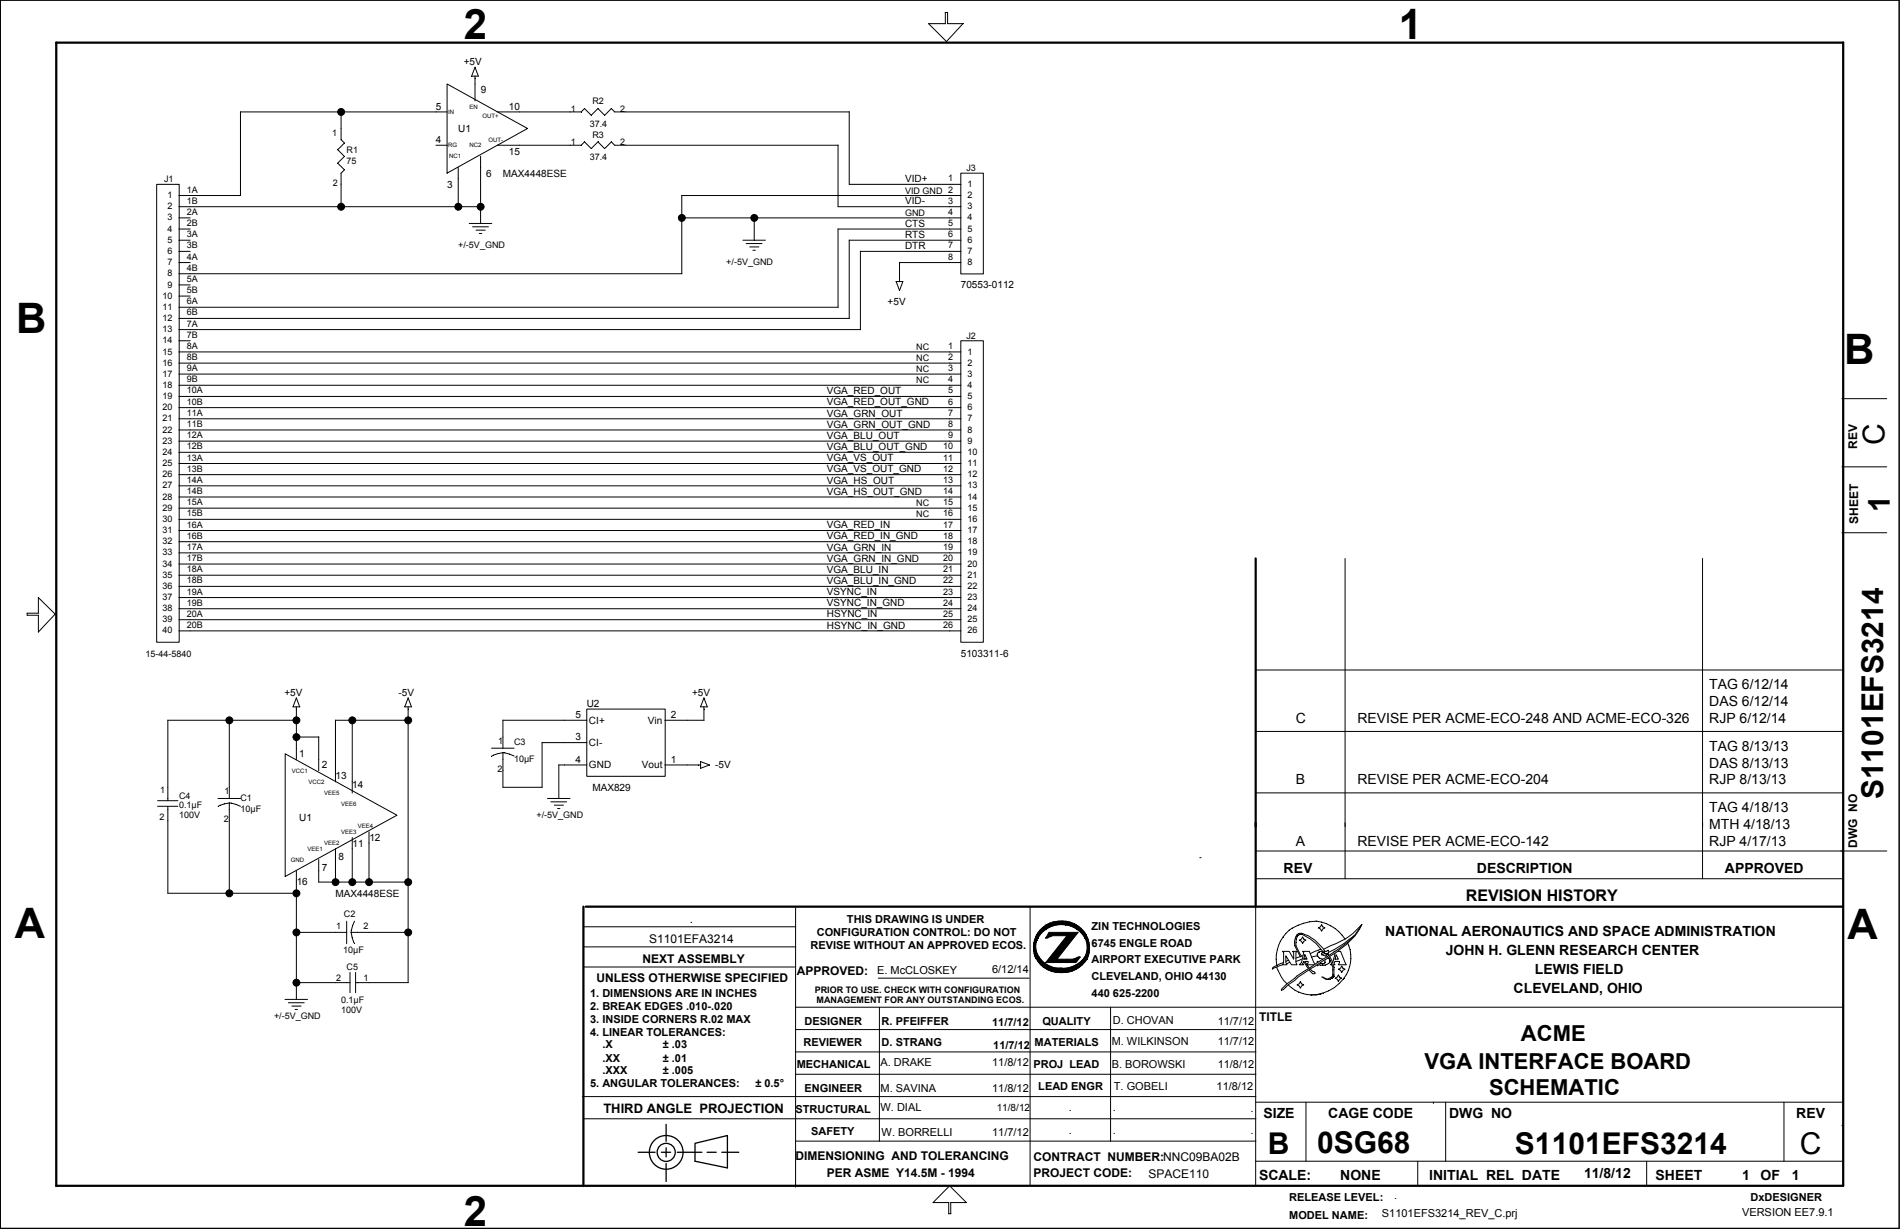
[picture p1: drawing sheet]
<svg xmlns="http://www.w3.org/2000/svg" width="432mm" height="279mm" viewBox="0 0 432 279" stroke-linecap="round" stroke-linejoin="round" font-family="sans-serif">
<g fill="none" stroke="#000" stroke-width=".23">
<path d="M.1 0h431.5v279.3h-431.5zM101.6 19.1l18.3 10.1-18.3 10.2zM107.9 17.3v5.6M108.7 17.3l-.8-2-.7 2h1.6M215.3 2.8v2.6h3.6l-3.8 4-4.1-4h3.8v-2.6h.5M54.7 25.4h46.9M54.7 25.4v19M77.5 25.4v6.4M77.5 39.3v7.7M77.5 31.7l.8 .8-1.5 1.5 1.5 1.6-1.5 1.5 1.5 1.5-.8 .8M99.1 33h2.5M104.1 38.1v8.9"/>
<path d="M109.2 35.5v15.3M113 25.4h19.1l.7-.7 1.6 1.5 1.5-1.5 1.5 1.5 1.5-1.5 .8 .7M113 33h19.1l.7-.7 1.6 1.5 1.5-1.5 1.5 1.5 1.5-1.5 .8 .7M139.7 25.4h53.3M139.7 33h50.8M190.5 33v14h27.9M193 25.4v16.5h25.4M218.4 39.4h5.1v22.9h-5.1zM35.6 41.9h5.1v104.1h-5.1zM40.6 44.4h14.1M40.6 47h68.7M40.6 49.5h2.6"/>
<path d="M40.6 52.1h2.6M40.6 54.6h2.6M40.6 57.1h2.6M40.6 59.7h2.6M106.6 50.8h5.2M107.4 51.6h3.6M108.2 52.3h2.1M108.9 53.1h.6M154.9 49.5h63.5M168.8 54.6h5.1M169.6 55.4h3.6M170.4 56.1h2.1"/>
<path d="M171.1 56.9h.6M171.4 49.5v5.1M193 54.6h25.4M193 54.6v17.8M195.5 57.1h22.9M195.5 57.1l.1 17.8h-155M204.4 59.6v4.5M204.4 59.7h14M218.4 44.4h-63.5v17.8M218.4 52.1h-27.9v17.7M40.6 62.2h114.4M40.6 64.8h2.6"/>
<path d="M40.6 67.3h2.6M40.6 69.8h149.9M40.6 72.4h152.4M40.6 77.5h2.6M203.6 64h1.6l-.8 2-.7-2M218.4 77.5h5.1v68.5h-5.1zM40.6 80h177.8M40.6 82.5h177.8M40.6 85h177.8M40.6 87.6h177.8M40.6 90.1h177.8M40.6 92.7h177.8"/>
<path d="M40.6 95.2h177.8M40.6 97.7h177.8M418.6 90.6h10.2M40.6 100.3h177.8M40.6 102.8h177.8M40.6 105.4h177.8M40.6 107.9h177.8M40.6 110.4h177.8M40.6 113h177.8M40.6 115.5h177.8M40.6 118.1h177.8M418.6 106.1h10.2"/>
<path d="M6.1 139.4h2.6v-3.6l3.8 3.8-3.8 4.1M6.2 139.9h2.6M6.2 139.4v.5M8.7 139.9v3.8M40.6 120.6h177.8M40.6 123.1h177.8M40.6 125.7h177.8M40.6 128.2h177.8M40.6 130.8h177.8M40.6 133.3h177.8M40.6 135.8h177.8M40.6 138.4h177.8"/>
<path d="M305.7 127v72.8M386.9 127v72.8M418.6 121.1h10.2M40.6 140.9h177.8M40.6 143.4h177.8M285.3 152.3h133.6M38.1 163.7h29.3M38.1 163.7v18.3M52.1 163.7v17.9M64.8 171.4l25.4 13.9-25.4 14zM67.4 160.7v12M67.4 167.6h5.1"/>
<path d="M68.1 160.7l-.7-2-.8 2h1.6M72.4 167.5v7.7M76.2 163.7v14.1M76.2 163.7h16.6M80.1 163.7v16.6M92.8 160.7v62.7h-12M93.5 160.7l-.7-2-.8 2h1.6M111.7 170.1h5.1M111.8 171.9a4.6 4.6 0 0 1 5 0M114.3 163.7h19.1M114.3 163.7v6.4M114.3 171.1v7.9h8.9"/>
<path d="M127 173.9h6.4M127 173.9v7.6M133.3 161.2h17.9v15.3h-17.9zM133.4 168.8h-10.2v10.2M151.1 173.9h8.2M159.2 174.7l2-.8-2-.8v1.6M160 160.7v3h-8.9M160.7 160.7l-.7-2-.8 2h1.6M285.4 166.3h133.5M35.8 183.3h4.6M35.8 182h4.6M38.1 183.3v19.8h29.3"/>
<path d="M49.5 181.5h5.2M49.6 183.3a4.6 4.6 0 0 1 5.1 0M52.1 182.5v20.6M67.4 198v29.2M72.4 195.4v5.1h20.4M76.2 192.9v7.6M80.1 190.4v10.1M83.9 189.1v11.4M124.4 181.5h5.1M125.2 182.3h3.6M126 183h2.1M126.7 183.8h.6"/>
<path d="M272.7 195h.3M285.3 193.5h143.5M285.3 180.3h133.6M285.4 199.8h133.3M67.4 212h11.4M78.8 209.4v5.1M79.8 212h13M80.6 209.4a4.6 4.6 0 0 0 0 5.1M132.6 219.8h48M132.6 215.3h48.2M132.6 210.7h48.2M180.8 206.4v63.5"/>
<path d="M234.1 206.1v63.5M235.1 216.8v.5l.5 .5M238.2 213l-.5 .2h.5M238.2 218.6l-.5 .2M238.4 212h6.6l-4.8 6.1h3.8l1-.5h.5l-1 1.2h-6.8l4.8-6.1h-3.3l-1.5 .5zM238.4 212l-.2 .5M240.5 210.2h1.3M241.2 209.4a6 6 0 0 1 5.5 9.2 7 7 0 0 1-11.3-.8 6 6 0 0 1 5.8-8.4M244.2 218.3h.3M244.8 212l-.3 .2M246.3 212l.2 .2M246.5 212v.3"/>
<path d="M247.1 215.2a4.9 4.9 0 0 1-5.8 4.9 5.1 5.1 0 0 1-5.6-6.4 6.1 6.1 0 0 1 5.7-3.5 6.1 6.1 0 0 1 5.5 3.8l.2 1.2M285.4 206.1v63.5M290.2 219.8v.3a9.2 9.2 0 0 0 2.3 3.5M291.7 216.5l-.2-.2h1.5l1 1.8v-1.6l-.2-.2h1l-.3 .2v2.3l.3 .5h-1.3l-1.3-2v1.5l.3 .5h-1l.2-.5M291.7 218.8l-2.3 1-.2 .5 .2-.2 2.1-.8M291.7 216.5v2.3M292.7 218.3l-.5 .3M293 218.8l-.5 .3M294.2 214.5l.1 .5 1.2 2.6M294.5 215l1.3 2.3M294.5 215.1l.3-2.1a1.02 1.02 0 0 1 1.2-.5l1.8 1 1.3 1 1.5 1.8M295.4 212.2h.3a9.6 9.6 0 0 1 5.4 4.1"/>
<path d="M295.4 212.2a1.3 1.3 0 0 0-1.1 1.2l-.1 1.1M295.8 218.1l-1.3 .5M296 217.3l-1.5 .5M296 213l.3 .5 .5 .2-.5 .3-.3 .5-.2-.5-.5-.3 .5-.2zM296.5 217l.6 1.1h-.8zM296.8 217.8l-.5 .3M298.6 219.3h-1.5l.2-.7h-.8l1.1 1.5M298.8 219.1l-.2-.3-1-2.5h-1.6l.3 .2-.5 2.3-.5 .5h1l-.3-.2 .3-.5 1 1.5M299 209.4a9.1 9.1 0 0 1 6.7 4.1M299.1 209.4a10.2 10.2 0 0 0-6.9 2.8 8.6 8.6 0 0 0-2 7.4M299.3 219.3v.3l.5-.3 1.1 .2M299.3 217.3l-1.2 .3"/>
<path d="M299.6 218.6h-.3v.2M299.6 210.9l.5-.2 .3-.5 .2 .5 .5 .2-.5 .3-.2 .5-.3-.5zM300.1 215.8l-2.3 1M300.4 217l1 .3v.3M300.5 216.5h.4l.2 .3M300.6 216.5l-.2 .5M300.6 218.1a1.38 1.38 0 0 1-1.3-1.1l.3-.5 .3-.2h1.5l.5-.3v1l-.3-.2 1.3 2M301.1 218.3a.57 .57 0 0 1-.2 .8 .57 .57 0 0 1-.8-.3M301.1 216.8l-.7 .2M301.1 216.8l.3 .1M301.4 216.8v.2l1.2 2.1M301.6 217.6l-6.8 4.3-2.3 1.7-1.3 1.3v.3l1-.8a51.7 51.7 0 0 1 9.8-6.6 .9 .9 0 0 1 .1 1.1 .9 .9 0 0 1-.9 .5l-.3 .1"/>
<path d="M302.6 219.1l-.2 .2h.2l.3 .5v1.9M303.1 216.3h.3M303.4 216.8l-.5 2-.3 .3M303.7 217l.5 1.1h-.8zM303.9 216.3h.8l1.2 3h-1.7l.2-.7h-1l-.3 .5 .3 .2h-.5l.2 .5v2.1a1.68 1.68 0 0 1-2.5 .2M305.7 213.5l-4.8 2.3M306.2 214.2a8.2 8.2 0 0 1-4.2 11.1l-2.7 .8-1.5 .1M307.7 212.7l-1.5 1.5-4.3 3.1M309.5 210.2l-.5 .5a13.2 13.2 0 0 1-3.3 2.8M309.5 210.2l-2 2.8a26.7 26.7 0 0 1-5.6 3.5M309.5 210.2a12.2 12.2 0 0 1-4.6 5.3l-2.8 2.1M64.8 227.2h5.1"/>
<path d="M65.5 228h3.6M66.3 228.7h2.1M67.1 229.5h.5M67.4 223.4h12.1M79.5 221.1v4.6M80.8 221.1v4.6M180.8 229h237.9M180.8 239.1h104.6M180.8 234.1h104.6M199.6 222.4h34.3M199.9 229v30.5M252.4 229v30.5"/>
<path d="M292.7 223.9a8.1 8.1 0 0 0 6.4 2.3M294.8 223.9l.5-.3 .2-.5 .3 .5 .5 .3-.5 .3-.3 .5-.2-.5zM297.8 220.3l1 .8v.3a1.66 1.66 0 0 1-1.2-.8M300.4 225.9l-1.3 .3M302.9 221.7l-.2 .4-1.1 .5-1.2-.5M303.4 222.4l.5-.3 .3-.5 .2 .5 .5 .3-.5 .2-.2 .5-.3-.5zM304.2 220.3l.5-.2 .2-.5 .3 .5 .5 .2-.5 .3-.3 .5-.2-.5zM132.3 249.3h153.1M132.6 254.3h152.8M180.8 259.4h104.6M180.8 244.2h104.6M285.4 250.6h133.3"/>
<path d="M296.8 250.6v13.4M325.8 250.6v.3M328.5 250.6v13.4M405.4 250.6v13.4M418.6 255.9h.3M215.6 273.4v2.5h.5M215.6 273.4h-3.6l3.8-3.8 3.8 3.8h-3.5M216.1 273.3v2.6M285.4 264h133.3M322.2 264v5.6M374.2 264v5.6M431.6 279.2v-279.2h-431.5v279.2h431.5"/>
<circle cx="77.5" cy="25.5" r=".78"/>
<circle cx="77.5" cy="47" r=".78"/>
<circle cx="104.2" cy="47" r=".78"/>
<circle cx="109.2" cy="47" r=".78"/>
<circle cx="155" cy="49.5" r=".78"/>
<circle cx="171.4" cy="49.5" r=".78"/>
<circle cx="52.1" cy="163.8" r=".78"/>
<circle cx="67.4" cy="167.6" r=".78"/>
<circle cx="67.4" cy="163.8" r=".78"/>
<circle cx="80.1" cy="163.8" r=".78"/>
<circle cx="92.8" cy="163.8" r=".78"/>
<circle cx="52.1" cy="203.1" r=".78"/>
<circle cx="67.4" cy="203.1" r=".78"/>
<circle cx="67.4" cy="212" r=".78"/>
<circle cx="76.3" cy="200.5" r=".78"/>
<circle cx="80.1" cy="200.5" r=".78"/>
<circle cx="83.9" cy="200.5" r=".78"/>
<circle cx="92.8" cy="200.5" r=".78"/>
<circle cx="92.8" cy="212" r=".78"/>
<circle cx="67.4" cy="223.4" r=".78"/>
</g>
<g fill="none" stroke="#000" stroke-width=".51">
<path d="M12.7 9.7h406.2M12.8 9.7v259.9M418.9 9.7v259.9h-406.2M285.4 127v79.2M132.6 206.1v63.5M133.1 206.1h285.6M235.1 215.5l.5 1.8M235.4 213.5a5.6 5.6 0 0 0 2 6.3M236.4 212.2l-.6 .8-.5 1-.2 1.6M238.7 212.2h5.8l-4.8 6.1h4.1l1.2-.5-.5 .8h-6.3l4.8-6.1h-3.8l-1 .5zM240.6 209.5a6.5 6.5 0 0 1 5.7 2.5M240.7 209.5l-.7 .2"/>
<path d="M246 212a5.1 5.1 0 0 1 .8 6.1M246.8 213.2a4.5 4.5 0 0 1-.3 4.6"/>
</g>
<path d="M235.1 216a6 6 0 0 0 6.2 4.3M235.6 213l-.2 .7M235.6 213a6.6 6.6 0 0 1 11.5 .5M236.1 218.6a6.3 6.3 0 0 0 5.6 2.3M238.9 218.1l4.6-5.6h.3l-4.6 5.8h-.5M240.2 209.7a5.7 5.7 0 0 0-4.6 3.3M246.8 217.8a5.7 5.7 0 0 1-4.8 3.1M246.8 217.6a6.6 6.6 0 0 1-6.1 2.7M241.7 220.9h-.1" fill="none" stroke="#000" stroke-width=".63"/>
<g fill="none" stroke="#000" stroke-width=".3">
<path d="M245.3 217.6l-.3 .2M151.4 255.6v3.9M157.9 259.9l7.4-1.8v7.4l-7.4-1.5zM145 262h3.9M150.3 262h2.1M151.4 260.9v2.1M151.4 264.5v4.1M153.9 262h5.6M160.7 262h2.1M164 262h3.9"/>
<circle cx="151.4" cy="262" r="2.06"/>
<circle cx="151.4" cy="262" r="3.8"/>
</g>
<g fill="#000">
<circle cx="77.5" cy="25.4" r=".8"/>
<circle cx="77.5" cy="47" r=".8"/>
<circle cx="104.1" cy="47" r=".8"/>
<circle cx="109.2" cy="47" r=".8"/>
<circle cx="154.9" cy="49.5" r=".8"/>
<circle cx="171.4" cy="49.5" r=".8"/>
<circle cx="52.1" cy="163.7" r=".8"/>
<circle cx="67.4" cy="167.6" r=".8"/>
<circle cx="67.4" cy="163.7" r=".8"/>
<circle cx="80.1" cy="163.7" r=".8"/>
<circle cx="92.8" cy="163.7" r=".8"/>
<circle cx="52.1" cy="203.1" r=".8"/>
<circle cx="67.4" cy="203.1" r=".8"/>
<circle cx="67.4" cy="212" r=".8"/>
<circle cx="76.2" cy="200.5" r=".8"/>
<circle cx="80.1" cy="200.5" r=".8"/>
<circle cx="83.9" cy="200.5" r=".8"/>
<circle cx="92.8" cy="212" r=".8"/>
<circle cx="92.8" cy="200.5" r=".8"/>
<circle cx="67.4" cy="223.4" r=".8"/>
</g>
<g font-size="9.5">
<text x="105.4" y="9">2</text>
<text x="317.9" y="9">1</text>
<text x="3.6" y="75.7">B</text>
<text x="419.1" y="82.8">B</text>
<text x="3.4" y="213.3">A</text>
<text x="419.9" y="213.5">A</text>
<text x="105.4" y="278.8">2</text>
</g>
<g font-size="6.8">
<text x="428.2" y="101.2" transform="rotate(-90 428.2 101.2)">C</text>
<text x="429.5" y="116.3" transform="rotate(-90 429.5 116.3)">1</text>
<text x="428" y="181.7" transform="rotate(-90 428 181.7)">S1101EFS3214</text>
<text x="288.2" y="262.3">B</text>
<text x="299.3" y="262.1">0SG68</text>
<text x="344.3" y="262.3">S1101EFS3214</text>
<text x="409.1" y="262.3">C</text>
</g>
<g font-size="5">
<text x="345.7" y="236.8">ACME</text>
<text x="323.8" y="243.1">VGA INTERFACE BOARD</text>
<text x="338.4" y="249">SCHEMATIC</text>
</g>
<text font-size="3.6" x="333.1" y="204.8">REVISION HISTORY</text>
<g font-size="3.2">
<text x="388.5" y="160.5">DAS 6/12/14</text>
<text x="388.5" y="156.7">TAG 6/12/14</text>
<text x="294.5" y="164.3">C</text>
<text x="308.5" y="164.3">REVISE PER ACME-ECO-248 AND ACME-ECO-326</text>
<text x="388.5" y="164.3">RJP 6/12/14</text>
<text x="388.5" y="170.7">TAG 8/13/13</text>
<text x="294.5" y="178.3">B</text>
<text x="308.5" y="178.3">REVISE PER ACME-ECO-204</text>
<text x="388.4" y="178.3">RJP 8/13/13</text>
<text x="388.5" y="174.5">DAS 8/13/13</text>
<text x="388.5" y="184.7">TAG 4/18/13</text>
<text x="388.5" y="188.5">MTH 4/18/13</text>
<text x="294.5" y="192.3">A</text>
<text x="308.5" y="192.3">REVISE PER ACME-ECO-142</text>
<text x="388.4" y="192.3">RJP 4/17/13</text>
<text x="291.7" y="198.5">REV</text>
<text x="335.7" y="198.5">DESCRIPTION</text>
<text x="392" y="198.5">APPROVED</text>
<text x="314.8" y="212.8">NATIONAL AERONAUTICS AND SPACE ADMINISTRATION</text>
<text x="328.5" y="217.1">JOHN H. GLENN RESEARCH CENTER</text>
<text x="348.8" y="221.4">LEWIS FIELD</text>
<text x="344" y="225.7">CLEVELAND, OHIO</text>
<text x="287.1" y="254.1">SIZE</text>
<text x="301.9" y="254.1">CAGE CODE</text>
<text x="329.3" y="254.1">DWG NO</text>
<text x="408.2" y="254.1">REV</text>
<text x="286.1" y="268.4">SCALE:</text>
<text x="304.6" y="268.4">NONE</text>
<text x="324.8" y="268.4">INITIAL REL DATE</text>
<text x="360" y="267.8">11/8/12</text>
<text x="376.3" y="268.4">SHEET</text>
<text x="395.9" y="268.4">1</text>
<text x="400.1" y="268.4">OF</text>
<text x="407.2" y="268.4">1</text>
</g>
<text font-size="3" x="137.1" y="253">THIRD ANGLE PROJECTION</text>
<g font-size="2.7">
<text x="422.1" y="102.1" transform="rotate(-90 422.1 102.1)">REV</text>
<text x="422.3" y="119.1" transform="rotate(-90 422.3 119.1)">SHEET</text>
<text x="422.1" y="192.7" transform="rotate(-90 422.1 192.7)">DWG NO</text>
<text x="156.8" y="209.8">.</text>
<text x="147.5" y="214.4">S1101EFA3214</text>
<text x="146" y="218.9">NEXT ASSEMBLY</text>
<text x="181.1" y="221.7">APPROVED:</text>
<text x="135.6" y="223.3">UNLESS OTHERWISE SPECIFIED</text>
<text x="286.1" y="232.2">TITLE</text>
<text x="180.8" y="263.6">DIMENSIONING AND TOLERANCING</text>
<text x="234.9" y="263.9">CONTRACT NUMBER:NNC09BA02B</text>
<text x="187.9" y="267.7">PER ASME Y14.5M - 1994</text>
<text x="234.9" y="267.7">PROJECT CODE:</text>
<text x="261" y="267.7">SPACE110</text>
</g>
<g font-size="2.5">
<text x="192.5" y="209.9">THIS DRAWING IS UNDER</text>
<text x="184.2" y="215.7">REVISE WITHOUT AN APPROVED ECOS.</text>
<text x="185.6" y="212.7">CONFIGURATION CONTROL: DO NOT</text>
<text x="248.1" y="211.4">ZIN TECHNOLOGIES</text>
<text x="248.1" y="215.2">6745 ENGLE ROAD</text>
<text x="199.3" y="221.3">E. McCLOSKEY</text>
<text x="225.5" y="221.2">6/12/14</text>
<text x="248.1" y="219">AIRPORT EXECUTIVE PARK</text>
<text x="134.1" y="226.7">1. DIMENSIONS ARE IN INCHES</text>
<text x="248.1" y="222.8">CLEVELAND, OHIO 44130</text>
<text x="248.1" y="226.7">440 625-2200</text>
<text x="134.1" y="232.5">3. INSIDE CORNERS R.02 MAX</text>
<text x="134.1" y="229.7">2. BREAK EDGES .010-.020</text>
<text x="182.8" y="233">DESIGNER</text>
<text x="200.4" y="233">R. PFEIFFER</text>
<text x="225.5" y="233.3">11/7/12</text>
<text x="236.9" y="233">QUALITY</text>
<text x="252.9" y="232.7">D. CHOVAN</text>
<text x="276.7" y="233">11/7/12</text>
<text x="134.1" y="235.5">4. LINEAR TOLERANCES:</text>
<text x="136.9" y="238.3">.X</text>
<text x="150.6" y="238.3">± .03</text>
<text x="182.6" y="237.8">REVIEWER</text>
<text x="200.4" y="237.8">D. STRANG</text>
<text x="225.7" y="238.6">11/7/12</text>
<text x="235.1" y="237.8">MATERIALS</text>
<text x="252.6" y="237.6">M. WILKINSON</text>
<text x="276.7" y="237.6">11/7/12</text>
<text x="136.9" y="244.2">.XXX</text>
<text x="136.9" y="241.4">.XX</text>
<text x="150.6" y="244.2">± .005</text>
<text x="150.6" y="241.4">± .01</text>
<text x="181.1" y="242.9">MECHANICAL</text>
<text x="200.1" y="242.4">A. DRAKE</text>
<text x="225.5" y="242.4">11/8/12</text>
<text x="234.9" y="242.9">PROJ LEAD</text>
<text x="252.6" y="242.9">B. BOROWSKI</text>
<text x="276.7" y="242.9">11/8/12</text>
<text x="134.1" y="247.2">5. ANGULAR TOLERANCES:</text>
<text x="171.7" y="247.2">± 0.5°</text>
<text x="182.8" y="248.2">ENGINEER</text>
<text x="200.1" y="248.2">M. SAVINA</text>
<text x="225.5" y="248.2">11/8/12</text>
<text x="236" y="247.7">LEAD ENGR</text>
<text x="253.2" y="247.7">T. GOBELI</text>
<text x="276.5" y="247.7">11/8/12</text>
<text x="180.8" y="253">STRUCTURAL</text>
<text x="200.1" y="252.6">W. DIAL</text>
<text x="242.9" y="252.6">.</text>
<text x="242.9" y="257.9">.</text>
<text x="252.9" y="252.6">.</text>
<text x="252.9" y="257.9">.</text>
<text x="284.2" y="252.8">.</text>
<text x="284.2" y="257.9">.</text>
<text x="184.4" y="258.1">SAFETY</text>
<text x="200.4" y="258.4">W. BORRELLI</text>
<text x="225.5" y="258.4">11/7/12</text>
<text x="293" y="273.1">RELEASE LEVEL:</text>
<text x="316.9" y="272.6">.</text>
<text x="397.8" y="273.1">DxDESIGNER</text>
<text x="293" y="277.2">MODEL NAME:</text>
<text x="314.1" y="276.6">S1101EFS3214_REV_C.prj</text>
<text x="395.9" y="276.4">VERSION EE7.9.1</text>
</g>
<g font-size="2.3">
<text x="105.4" y="14.8">+5V</text>
<text x="109.3" y="21.1">9</text>
<text x="99.1" y="24.9">5</text>
<text x="104.1" y="30">U1</text>
<text x="115.7" y="24.9">10</text>
<text x="99.1" y="32.5">4</text>
<text x="115.7" y="35.3">15</text>
<text x="110.5" y="40.1">6</text>
<text x="114.3" y="40.1">MAX4448ESE</text>
<text x="205.7" y="41.4">VID+</text>
<text x="101.6" y="42.7">3</text>
<text x="205.7" y="46.5">VID-</text>
<text x="205.7" y="51.6">CTS</text>
<text x="205.7" y="54.1">RTS</text>
<text x="205.7" y="56.6">DTR</text>
<text x="218.4" y="65.5">70553-0112</text>
<text x="201.7" y="69.3">+5V</text>
<text x="187.9" y="89.6">VGA_RED_OUT</text>
<text x="187.9" y="92.2">VGA_RED_OUT_GND</text>
<text x="187.9" y="94.7">VGA_GRN_OUT</text>
<text x="187.9" y="97.2">VGA_GRN_OUT_GND</text>
<text x="187.9" y="99.8">VGA_BLU_OUT</text>
<text x="187.9" y="102.3">VGA_BLU_OUT_GND</text>
<text x="187.9" y="104.9">VGA_VS_OUT</text>
<text x="187.9" y="107.4">VGA_VS_OUT_GND</text>
<text x="187.9" y="109.9">VGA_HS_OUT</text>
<text x="187.9" y="112.5">VGA_HS_OUT_GND</text>
<text x="187.9" y="120.1">VGA_RED_IN</text>
<text x="187.9" y="122.6">VGA_RED_IN_GND</text>
<text x="187.9" y="125.2">VGA_GRN_IN</text>
<text x="187.9" y="127.7">VGA_GRN_IN_GND</text>
<text x="187.9" y="130.3">VGA_BLU_IN</text>
<text x="187.9" y="132.8">VGA_BLU_IN_GND</text>
<text x="187.9" y="135.3">VSYNC_IN</text>
<text x="187.9" y="137.9">VSYNC_IN_GND</text>
<text x="187.9" y="140.4">HSYNC_IN</text>
<text x="187.9" y="142.9">HSYNC_IN_GND</text>
<text x="218.4" y="149.3">5103311-6</text>
<text x="64.6" y="158.2">+5V</text>
<text x="90.6" y="158.2">-5V</text>
<text x="133.3" y="160.7">U2</text>
<text x="157.3" y="158.2">+5V</text>
<text x="130.8" y="163.2">5</text>
<text x="133.9" y="164.5">CI+</text>
<text x="147.2" y="164.5">Vin</text>
<text x="152.4" y="163.2">2</text>
<text x="68" y="172.1">1</text>
<text x="130.8" y="173.4">4</text>
<text x="130.8" y="168.3">3</text>
<text x="133.9" y="169.6">CI-</text>
<text x="152.4" y="173.4">1</text>
<text x="73.1" y="174.7">2</text>
<text x="76.2" y="177.2">13</text>
<text x="80.1" y="179.1">14</text>
<text x="133.9" y="174.7">GND</text>
<text x="134.6" y="179.7">MAX829</text>
<text x="145.9" y="174.7">Vout</text>
<text x="162.5" y="174.7">-5V</text>
<text x="68" y="186.7">U1</text>
<text x="83.9" y="191.2">12</text>
<text x="76.9" y="195.6">8</text>
<text x="80.1" y="192.4">11</text>
<text x="67.4" y="201.3">16</text>
<text x="73.1" y="198.1">7</text>
<text x="76.2" y="203.8">MAX4448ESE</text>
<text x="226.5" y="252.6">11/8/12</text>
</g>
<g font-size="2">
<text x="134.6" y="23.7">R2</text>
<text x="129.7" y="25.4">1</text>
<text x="134" y="28.8">37.4</text>
<text x="141" y="25.4">2</text>
<text x="75.5" y="30.8">1</text>
<text x="78.8" y="34.8">R1</text>
<text x="129.7" y="32.9">1</text>
<text x="134.6" y="31.3">R3</text>
<text x="141" y="32.9">2</text>
<text x="37.3" y="41.4">J1</text>
<text x="78.8" y="37.4">75</text>
<text x="134" y="36.4">37.4</text>
<text x="215.5" y="41.2">1</text>
<text x="219.6" y="38.9">J3</text>
<text x="38.1" y="47.6">2</text>
<text x="38.1" y="45">1</text>
<text x="42.5" y="46.3">1B</text>
<text x="42.5" y="43.8">1A</text>
<text x="75.6" y="42.2">2</text>
<text x="205.7" y="44">VID GND 2</text>
<text x="215.5" y="46.3">3</text>
<text x="219.9" y="42.5">1</text>
<text x="219.9" y="45">2</text>
<text x="219.9" y="47.6">3</text>
<text x="38.1" y="50.1">3</text>
<text x="38.1" y="52.7">4</text>
<text x="42.5" y="53.9">3A</text>
<text x="42.5" y="51.4">2B</text>
<text x="42.5" y="48.9">2A</text>
<text x="205.7" y="49.1">GND</text>
<text x="215.5" y="53.9">6</text>
<text x="215.5" y="51.4">5</text>
<text x="215.5" y="48.9">4</text>
<text x="219.9" y="50.1">4</text>
<text x="219.9" y="52.7">5</text>
<text x="38.1" y="55.2">5</text>
<text x="38.1" y="57.7">6</text>
<text x="42.5" y="59">4A</text>
<text x="42.5" y="56.5">3B</text>
<text x="104.1" y="56.4">+/-5V_GND</text>
<text x="215.5" y="59">8</text>
<text x="215.5" y="56.5">7</text>
<text x="219.9" y="55.2">6</text>
<text x="219.9" y="57.7">7</text>
<text x="38.1" y="60.3">7</text>
<text x="38.1" y="62.8">8</text>
<text x="38.1" y="65.4">9</text>
<text x="42.5" y="64.1">5A</text>
<text x="42.5" y="61.6">4B</text>
<text x="165.1" y="60.2">+/-5V_GND</text>
<text x="219.9" y="60.3">8</text>
<text x="37" y="67.9">10</text>
<text x="37" y="70.4">11</text>
<text x="42.5" y="71.7">6B</text>
<text x="42.5" y="69.2">6A</text>
<text x="42.5" y="66.6">5B</text>
<text x="37" y="73">12</text>
<text x="37" y="75.5">13</text>
<text x="42.5" y="76.8">7B</text>
<text x="42.5" y="74.3">7A</text>
<text x="219.6" y="77">J2</text>
<text x="37" y="78.1">14</text>
<text x="37" y="80.6">15</text>
<text x="37" y="83.1">16</text>
<text x="42.5" y="81.9">8B</text>
<text x="42.5" y="79.3">8A</text>
<text x="208.2" y="79.6">NC</text>
<text x="208.2" y="82.1">NC</text>
<text x="215.5" y="81.9">2</text>
<text x="215.5" y="79.3">1</text>
<text x="219.9" y="80.6">1</text>
<text x="219.9" y="83.1">2</text>
<text x="37" y="85.6">17</text>
<text x="37" y="88.2">18</text>
<text x="42.5" y="89.5">10A</text>
<text x="42.5" y="86.9">9B</text>
<text x="42.5" y="84.4">9A</text>
<text x="208.2" y="84.6">NC</text>
<text x="208.2" y="87.2">NC</text>
<text x="215.5" y="89.5">5</text>
<text x="215.5" y="86.9">4</text>
<text x="215.5" y="84.4">3</text>
<text x="219.9" y="85.6">3</text>
<text x="219.9" y="88.2">4</text>
<text x="37" y="90.7">19</text>
<text x="37" y="93.3">20</text>
<text x="37" y="95.8">21</text>
<text x="42.5" y="94.5">11A</text>
<text x="42.5" y="92">10B</text>
<text x="215.5" y="94.5">7</text>
<text x="215.5" y="92">6</text>
<text x="219.9" y="90.7">5</text>
<text x="219.9" y="93.3">6</text>
<text x="219.9" y="95.8">7</text>
<text x="37" y="98.3">22</text>
<text x="37" y="100.9">23</text>
<text x="42.5" y="99.6">12A</text>
<text x="42.5" y="97.1">11B</text>
<text x="215.5" y="99.6">9</text>
<text x="215.5" y="97.1">8</text>
<text x="219.9" y="98.3">8</text>
<text x="219.9" y="100.9">9</text>
<text x="37" y="103.4">24</text>
<text x="37" y="106">25</text>
<text x="42.5" y="107.2">13B</text>
<text x="42.5" y="104.7">13A</text>
<text x="42.5" y="102.2">12B</text>
<text x="214.4" y="107.2">12</text>
<text x="214.4" y="104.7">11</text>
<text x="214.4" y="102.2">10</text>
<text x="219.9" y="103.4">10</text>
<text x="219.9" y="106">11</text>
<text x="37" y="108.5">26</text>
<text x="37" y="111">27</text>
<text x="37" y="113.6">28</text>
<text x="42.5" y="112.3">14B</text>
<text x="42.5" y="109.8">14A</text>
<text x="214.4" y="112.3">14</text>
<text x="214.4" y="109.8">13</text>
<text x="219.9" y="108.5">12</text>
<text x="219.9" y="111">13</text>
<text x="219.9" y="113.6">14</text>
<text x="37" y="116.1">29</text>
<text x="37" y="118.7">30</text>
<text x="42.5" y="119.9">16A</text>
<text x="42.5" y="117.4">15B</text>
<text x="42.5" y="114.9">15A</text>
<text x="208.2" y="115.1">NC</text>
<text x="208.2" y="117.6">NC</text>
<text x="214.4" y="119.9">17</text>
<text x="214.4" y="117.4">16</text>
<text x="214.4" y="114.9">15</text>
<text x="219.9" y="116.1">15</text>
<text x="219.9" y="118.7">16</text>
<text x="37" y="121.2">31</text>
<text x="37" y="123.7">32</text>
<text x="42.5" y="125">17A</text>
<text x="42.5" y="122.5">16B</text>
<text x="214.4" y="125">19</text>
<text x="214.4" y="122.5">18</text>
<text x="219.9" y="121.2">17</text>
<text x="219.9" y="123.7">18</text>
<text x="37" y="126.3">33</text>
<text x="37" y="128.8">34</text>
<text x="37" y="131.4">35</text>
<text x="42.5" y="130.1">18A</text>
<text x="42.5" y="127.6">17B</text>
<text x="214.4" y="130.1">21</text>
<text x="214.4" y="127.6">20</text>
<text x="219.9" y="126.3">19</text>
<text x="219.9" y="128.8">20</text>
<text x="219.9" y="131.4">21</text>
<text x="37" y="133.9">36</text>
<text x="37" y="136.4">37</text>
<text x="42.5" y="137.7">19B</text>
<text x="42.5" y="135.2">19A</text>
<text x="42.5" y="132.6">18B</text>
<text x="214.4" y="137.7">24</text>
<text x="214.4" y="135.2">23</text>
<text x="214.4" y="132.6">22</text>
<text x="219.9" y="133.9">22</text>
<text x="219.9" y="136.4">23</text>
<text x="37" y="139">38</text>
<text x="37" y="141.5">39</text>
<text x="42.5" y="142.7">20B</text>
<text x="42.5" y="140.2">20A</text>
<text x="214.4" y="142.7">26</text>
<text x="214.4" y="140.2">25</text>
<text x="219.9" y="139">24</text>
<text x="219.9" y="141.5">25</text>
<text x="33.1" y="149.4">15-44-5840</text>
<text x="37" y="144">40</text>
<text x="219.9" y="144">26</text>
<text x="113.2" y="169.1">1</text>
<text x="116.8" y="169.4">C3</text>
<text x="116.8" y="173.2">10µF</text>
<text x="113" y="175.5">2</text>
<text x="36.4" y="180.2">1</text>
<text x="40.7" y="181.6">C4</text>
<text x="40.7" y="183.6">0.1µF</text>
<text x="40.7" y="185.9">100V</text>
<text x="51" y="180.6">1</text>
<text x="54.7" y="182.1">C1</text>
<text x="54.7" y="184.6">10µF</text>
<text x="121.9" y="185.9">+/-5V_GND</text>
<text x="36.2" y="186.5">2</text>
<text x="50.8" y="186.9">2</text>
<text x="78.1" y="208.4">C2</text>
<text x="76.4" y="211.2">1</text>
<text x="82.6" y="211.2">2</text>
<text x="78" y="216.6">10µF</text>
<text x="78.8" y="220.4">C5</text>
<text x="76.4" y="223">2</text>
<text x="82.6" y="223">1</text>
<text x="185.2" y="225.7">PRIOR TO USE. CHECK WITH CONFIGURATION</text>
<text x="62.3" y="231.6">+/-5V_GND</text>
<text x="77.5" y="228">0.1µF</text>
<text x="77.5" y="230.3">100V</text>
<text x="185.6" y="228">MANAGEMENT FOR ANY OUTSTANDING ECOS.</text>
</g>
<g font-size="1.4">
<text x="101.9" y="25.9">IN</text>
<text x="106.7" y="24.9">EN</text>
<text x="109.6" y="26.9">OUT+</text>
<text x="101.9" y="33.5">RG</text>
<text x="106.7" y="33.5">NC2</text>
<text x="111" y="32.2">OUT-</text>
<text x="102.1" y="36">NC1</text>
<text x="66.3" y="175.6">VCC1</text>
<text x="70.1" y="178.2">VCC2</text>
<text x="73.7" y="180.7">VEE5</text>
<text x="77.5" y="183.3">VEE6</text>
<text x="77.5" y="189.6">VEE3</text>
<text x="81.3" y="188.3">VEE4</text>
<text x="66.1" y="195.9">GND</text>
<text x="69.9" y="193.4">VEE1</text>
<text x="73.7" y="192.2">VEE2</text>
</g>
</svg>
